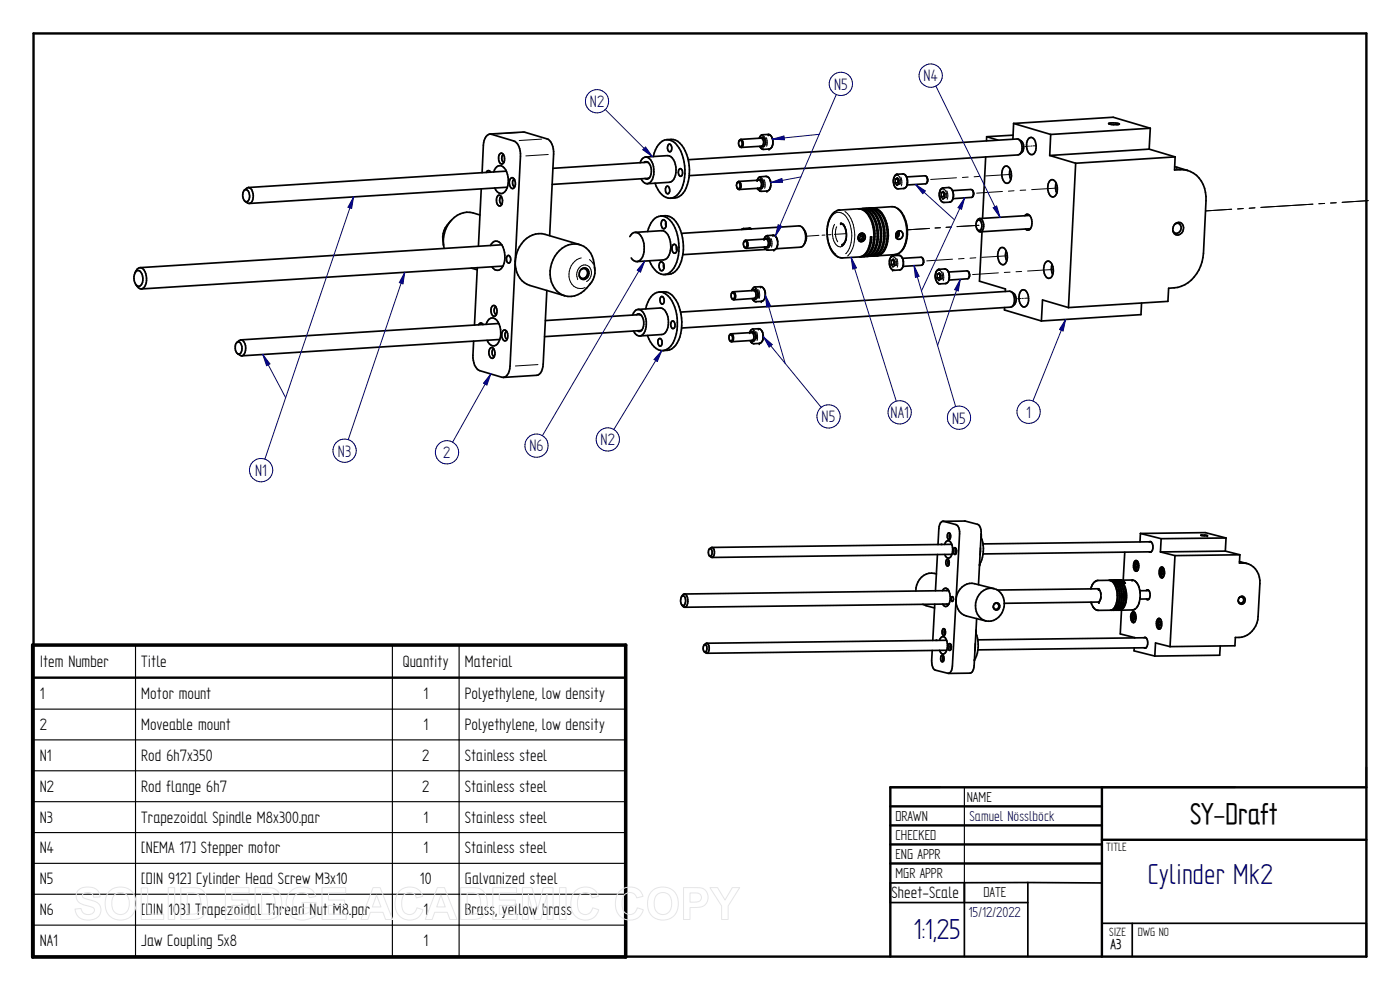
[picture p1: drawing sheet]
<svg xmlns="http://www.w3.org/2000/svg" width="420mm" height="297mm" viewBox="0 0 420 297" stroke-linecap="round" stroke-linejoin="round" font-family="sans-serif">
<path d="M10.1 10h400v277h-400zM330.7 236.2v50.8M410.1 236.2h-142.9v50.8M267.2 241.9h63.5M267.2 247.6h63.5M267.2 253.4h63.5M267.2 259.1h63.5M330.7 252h79.4" fill="none" stroke="#000" stroke-width=".72"/>
<path d="M289.4 236.2v28.6" fill="none" stroke="#000" stroke-width=".34"/>
<g fill="none" stroke="#000" stroke-width=".51">
<path d="M304.2 37l29.9-1.8 11.1 3.3M304.2 37l11.1 3.3M304.2 37l-.2 4.8M332.7 37l1.5-.1 1.7 .3-.3 .2a4.2 4.2 0 0 1-2.9-.4zM345.2 38.5l-29.9 1.8M345.2 38.5l-.3 6.2M73.3 57.1a1.06 1.06 0 0 1 1.2 .1 1.06 1.06 0 0 1 .3 1.1l.1 1a1.1 1.1 0 0 1-1.2 1.2 2.56 2.56 0 0 1-.4-3.4zM74.5 56.3a2.94 2.94 0 0 1 1.1 4.2 .97 .97 0 0 1-1.3 .4l-.7-.4M74.5 56.3l-1.1 .7M144.4 56.6l-.8 17.3M147.1 40.2a3 3 0 0 0-2 3.4l-.4 8.2M147.1 40.2l7.1 2.1a4.5 4.5 0 0 1 2 4.6l-3.1 63-.3 1.5a2.49 2.49 0 0 1-1.7 1.8"/>
<path d="M147.1 40.2l9.9-.6 7.1 2.1a4.5 4.5 0 0 1 2 4.5l-1.1 24.5M147.2 51.6l-.1 .1M147.3 51.7a.69 .69 0 0 0-.7-.5 .69 .69 0 0 0-.7 .6M148.2 51.6a1.88 1.88 0 0 1 2.7-1.6 6 6 0 0 1 .6 7.5 1.8 1.8 0 0 1-1.9 .4 1.8 1.8 0 0 1-1.1-1.5M149.5 58.6a1.6 1.6 0 0 1 1.2 2.5 .75 .75 0 0 1-.7 .7 .75 .75 0 0 1-.8-.6l-.2-1.5zM149.9 46.3l.2-.2a1.12 1.12 0 0 1 1.3 1.4v.5a.9 .9 0 0 1-.8 1.2 .9 .9 0 0 1-.9-1.1l-.1-1zM150.5 59a1.37 1.37 0 0 0 .1 2.3M151.1 46.4a1.4 1.4 0 0 0 .1 2.3M152 51.4l-77.5 4.9M152.3 56.2l-77.5 4.8M153.2 53.6a.6 .6 0 0 1 1 0 2.02 2.02 0 0 1-.3 3 2.09 2.09 0 0 1-.7-3zM154.3 53.8a1.4 1.4 0 0 0 .2 2.2"/>
<path d="M192.1 48.9a1.77 1.77 0 0 1 1.6-1.8 1.77 1.77 0 0 1 1.9 1.5 5.2 5.2 0 0 1-.9 6.4l-.4 .1M192.4 53.6l.3 .5a1.83 1.83 0 0 0 1.6 1M193.7 47.1l6.7-.4a3.8 3.8 0 0 1 2.5 4.3 3.5 3.5 0 0 1-2 3.7l-6.6 .4M194.6 48.8l-28.7 1.7M194.6 48.8a.97 .97 0 0 0-1.3 0M194.6 48.8a3.8 3.8 0 0 1 .1 4.8l-.4 .1-.7-.1M194.9 53.4l-29.2 1.9M196.6 54.9a5.5 5.5 0 0 0 4.6 4.6M200 56l.3-.2a1.39 1.39 0 0 1 .1 2.4 1.38 1.38 0 0 1-.4-2.2zM200.1 41.9a4.3 4.3 0 0 1 3.7 2.6 14 14 0 0 1 .4 12.8 4 4 0 0 1-3 2.2M200.1 41.9a5.6 5.6 0 0 0-4 5.1M200.1 41.9a4.7 4.7 0 0 1 5.5 3.4 13.5 13.5 0 0 1-.6 12.7 4.1 4.1 0 0 1-3.8 1.5"/>
<path d="M200.6 43.3l.3-.1a1.36 1.36 0 0 1 .1 2.4 1.41 1.41 0 0 1-.4-2.3zM203.9 50.7l.3-.1a1.41 1.41 0 0 1 .1 2.3 1.41 1.41 0 0 1-.4-2.2zM206.5 47.9l98.8-6.2a2.78 2.78 0 0 1 1.1 4l-.8 .8-98.8 6.2M221.4 54.7a1.1 1.1 0 0 1 .7 .9 1.1 1.1 0 0 1-.5 1l-.4-.3-.2-.7zM221.7 54.4l6.1-.3a1.42 1.42 0 0 1 .2 2.4l-6.2 .4M221.7 54.4l-.5 .5M221.7 54.4a1.47 1.47 0 0 1 .2 2.5l-.6-.5M221.9 42.2l-.1 .1M221.9 43.8l.1 .1M222 43.9l.5 .3M222 42.1a1.13 1.13 0 0 1 .3 2l-.3-.1M222.3 41.8l-.6 .8v.8l.3 .6"/>
<path d="M222.3 41.8a1.47 1.47 0 0 1 .2 2.4M222.3 41.8l6.1-.4a1.42 1.42 0 0 1 .2 2.5l-6.1 .3M227.7 54.1a.61 .61 0 0 1 1 0l.3 .8a1.44 1.44 0 0 1-.7 1.8l-.5-.2M228 43.9l.5 .6 .6 .3M228.2 53l-.5 .3-.5 .7M228.3 41.5l.5-.3a1.67 1.67 0 0 1 .1 2.9l-.4-.2M229.9 53a2.58 2.58 0 0 1 1.1 3.7l-.6 .6-2.1 .1-.9-.9M229.9 52.9l-1.6 .1M230.5 40.3l-2 .2-.6 .9M230.6 40.3h.1M230.7 40.3a2.63 2.63 0 0 1 .2 4.4h-.1M230.8 44.7l-1.6 .1"/>
<path d="M268.6 54.9l.6 .7 .6-.4M268.7 53.8l.6-.5 .5 .8v1.1M268.7 53.8l-.1 1.1M268.7 53.8l.9-.1-.1 .6M269.5 54.3l.3 .9M269.5 54.8l.3 .4M269.5 54.3v.5M269.5 54.8l-.9 .1M269.7 53.8l-.2 .5M272.1 53.1l.3 1.2-.2 1.2M272.1 53.1l-.9-.9-1.9 .1a2.52 2.52 0 0 0-.7 3.8l1 .5M272.1 53.1l5.5-.4a1.42 1.42 0 0 1 .2 2.5l-5.6 .3"/>
<path d="M272.2 55.5l-.7 1-1.9 .2M278.1 53l.3 .9-.2 .9M282.4 59l.6 .7 .5-.4M282.5 57.8l.6-.4 .5 .8-.1 1.1M282.5 57.8l-.1 1.2M283 56.4a2.58 2.58 0 0 0-.5 4l.6 .3h1.9a2.51 2.51 0 0 0 .8-3.5M283.3 58.4l.2 .9M283.3 58.9l.2 .4M283.3 57.8h-.8M283.3 58.4v.5M283.3 58.9l-.9 .1M283.4 57.8l-.1 .6"/>
<path d="M283.4 57.9l-.1 .5M284.8 56.3l-1.7 .1M284.8 56.3l.6 .3 .4 .6M285.9 57.2l5.5-.3a1.14 1.14 0 0 1 .7 1.6M291.9 57.1l.3 1.3M292.1 58.5l-.3 .6-.2 .1-5.6 .4M292.2 58.4l-.2 .5M295.8 47.1l-.9 18.4M296.1 41v1.2M296.1 41l3.4 1M301.3 50.2a1.15 1.15 0 0 1 1.2-.3 1.15 1.15 0 0 1 .7 1 3.2 3.2 0 0 1-.8 4.1 1.88 1.88 0 0 1-1.7-2v-1.3zM303.2 50.8l-.2 1.2 .3 1.9"/>
<path d="M304 40.6l-7.9 .4M305.8 41.8a2.53 2.53 0 0 1 .3 4.5M308.9 41.4a1.28 1.28 0 0 1 1.9 1.2 2.82 2.82 0 0 1-1.1 3.8 2.81 2.81 0 0 1-1.6-3.6zM315 46.7l7.8 2.3M315 54.3a1.18 1.18 0 0 1 1.3-.3 1.18 1.18 0 0 1 .7 1 3.2 3.2 0 0 1-.8 4.1 1.79 1.79 0 0 1-1.7-2l.1-1.9zM315.3 40.3l-.3 6.4M316.9 54.9l-.1 1.9 .3 1.2M322.8 49l-2.1 43.3M344.9 44.7l7.8 2.4M344.9 44.7l-29.9 2M352.5 50l4 1.2M352.7 47.1l-.2 3.9a7.8 7.8 0 0 1 9.4 8l-.7 17a10.6 10.6 0 0 1-8.8 10.4l-1.7 .1-.2 3.9-29.8 1.9"/>
<path d="M352.7 47.1l-29.9 1.9M135.3 66.3a7 7 0 0 0-2.2 7.3M144 64.5a7.4 7.4 0 0 0-10.6 5.5 8.8 8.8 0 0 0-.1 4.5M147.2 73.7a1.81 1.81 0 0 1 1.6-1.4 1.81 1.81 0 0 1 1.8 1.2 6.5 6.5 0 0 1-.3 7.2 1.74 1.74 0 0 1-2.7-.6M150.6 73.4l-108.6 6.9M150.9 79.8l-108.5 6.9M152.3 76.8l.3-.2a1.39 1.39 0 0 1 .1 2.4 1.38 1.38 0 0 1-.4-2.2zM174 73.4l-10.4-3.1a7.1 7.1 0 0 0-8.2 4.8 8 8 0 0 0 2.7 10.2l11.3 3.4M189.4 77.4a2.11 2.11 0 0 0 1.8 1.1M190.6 69.7a3.9 3.9 0 0 1 2.7 4.2 3.9 3.9 0 0 1-2.1 4.6M190.6 69.7a1.96 1.96 0 0 0-1.6 1.3M190.6 69.7l8-.5a2.88 2.88 0 0 1 2.4 2.6 6.2 6.2 0 0 1-.9 5.8l-1 .4-7.9 .5"/>
<path d="M198.2 78.6a1.37 1.37 0 0 1 1.1 .9 1.37 1.37 0 0 1-.2 1.4l-.5 .3a1.71 1.71 0 0 1-.4-2.6zM198.3 64.8a5.7 5.7 0 0 1 4.7 4.7 13 13 0 0 1-1.4 11.7 3.2 3.2 0 0 1-5.1-.3l-1.6-2.7M198.3 64.8a5.3 5.3 0 0 0-4 4.7M198.3 64.8a4.7 4.7 0 0 1 5.6 3.4 13.4 13.4 0 0 1-.7 12.7 4 4 0 0 1-3.8 1.5M198.8 66l.3-.1a1.64 1.64 0 0 1 .2 2.8 1.73 1.73 0 0 1-.5-2.7zM199.2 79.2l.1 1.3M199.8 66.6l.1 1.3M202.1 73.4l.2-.1a1.61 1.61 0 0 1 .2 2.7 1.68 1.68 0 0 1-.4-2.6zM203 74l.1 1.3M204.5 70l35.3-2.2a3.2 3.2 0 0 1 2 3.8 2.42 2.42 0 0 1-1.6 2.6l-7.3 .4M223.8 72.1l6.1-.4a1.38 1.38 0 0 1 .1 2.4l-6.1 .4M223.8 72.1a1.25 1.25 0 0 0-.1 2.2 1.09 1.09 0 0 0 .5-1.1 1.09 1.09 0 0 0-.7-.9l-.2 .2"/>
<path d="M223.8 72.1a1.47 1.47 0 0 1 .1 2.4l-.6-.4M224.8 68.5l-1.7 .1-.5 .3M224.9 68.5h.1M225 68.5l.5 .2M229.5 74.2l.9 .9 1.8-.1M229.7 71.7a.61 .61 0 0 1 1 .1l.4 .8a1.49 1.49 0 0 1-.7 1.7l-.5-.2M230 74.8l-25.1 1.6M230.3 70.7l-.7 .3-.3 .7M231.9 70.6l-1.5 .1M232 70.6a2.54 2.54 0 0 1 .4 4.3l-.1 .1M241 68.5a3.8 3.8 0 0 1 .3 4.8M249.9 64.1l1.3-.9 .6-.2 5.7-.3a4.3 4.3 0 0 1 3.7 3 10.7 10.7 0 0 1-.6 10.5l-1.4 .8-6.3 .4a4.9 4.9 0 0 1-4.2-4.1 10.3 10.3 0 0 1 1.2-9.2z"/>
<path d="M252.4 67a3.9 3.9 0 0 1 1.5 4.3l-.4 1.5-.7 .6M257.5 71.5l.3 .4h.7M257.7 62.7a4.1 4.1 0 0 1 3.8 2.9 11.4 11.4 0 0 1-.2 10.1l-1.2 1.1-1 .2M257.8 71.7l.7 .2M257.8 71.7h-.2M257.9 62.7a4 4 0 0 1 4.3 2.9 10.8 10.8 0 0 1-.6 10.5l-1.3 .8M257.9 70.4l.7-.1 .3 .8M258 70.3a1.18 1.18 0 0 1 1.7 .6 1.18 1.18 0 0 1-.9 1.5 1.18 1.18 0 0 1-1.3-.7 1.18 1.18 0 0 1 .5-1.4zM258.1 70.4l.2 .5M258.1 77a3.2 3.2 0 0 0 2.9-2.5l.6-2.5v-.9h-.3a6.9 6.9 0 0 1-2.4 5.7l-.6 .2M258.3 70.9l-.5 .8M258.3 70.9l.6 .2"/>
<path d="M258.7 62.6a4 4 0 0 1 3.8 3 10.8 10.8 0 0 1-.6 10.5l-1.1 .7-.7 .1M258.7 69.9a1.38 1.38 0 0 1 .5 1.5 1.38 1.38 0 0 1-1.2 1M258.9 62.6a4.2 4.2 0 0 1 4.3 2.9 10.7 10.7 0 0 1-.7 10.6l-.9 .7-1.3 .1M258.9 71.1l-.4 .8M259.7 62.5a4.1 4.1 0 0 1 3.8 3 11.4 11.4 0 0 1-.2 10.1l-1.2 1-1 .3M259.9 62.5a4 4 0 0 1 4.3 2.9 10.8 10.8 0 0 1-.6 10.6l-1.4 .8M260.3 76.9l-1 .1M260.7 62.5a4 4 0 0 1 3.8 2.9 10.8 10.8 0 0 1-.6 10.6l-1.1 .7-.7 .1M260.8 62.4a4.2 4.2 0 0 1 4.4 3 10.7 10.7 0 0 1-.7 10.5l-.9 .7-1.4 .2M261.7 62.4a4.1 4.1 0 0 1 3.8 3 10.5 10.5 0 0 1-.6 10.5l-.8 .6-1 .3M262.2 76.8l-.9 .1M267.5 79.3l.5 .8 .6-.5"/>
<path d="M267.5 78.2v1.1M267.5 78.2l.6-.4 .5 .7v1.1M267.6 62l-5.7 .4M267.6 62a5.1 5.1 0 0 1 4.3 4.5 9.7 9.7 0 0 1-1.7 9.1l-.8 .6-.9 .2-5.2 .4M268 76.7a2.65 2.65 0 0 0-.3 4.2l.3 .2 1.9-.1M268.1 76.7l1.9-.1 .8 .9M268.3 79.2l.3 .4M268.3 79.2l-.8 .1M268.3 78.7l.3 .9M268.3 78.1v.6M268.3 78.1l-.8 .1M268.3 78.7v.5"/>
<path d="M268.4 78.2l-.1 .5M268.8 70.9l.3 .1M268.8 71h.3M269 70l.6 .1M269.3 69.6a1.18 1.18 0 0 1 1.7 .4 1.18 1.18 0 0 1-.8 1.7 1.1 1.1 0 0 1-1.3-.4 1.1 1.1 0 0 1 .1-1.4zM269.3 69.6l.3 .5M269.6 70.1l-.5 .9M269.7 69.3l.1 .3a1.49 1.49 0 0 1-.8 1.8M270.8 77.5a2.47 2.47 0 0 1-.8 3.5M276.9 77.5l.3 .8M276.9 77.5l.2 .8M276.9 77.5l-.5-.3-5.6 .3"/>
<path d="M277 79.2l-.4 .4-5.6 .3M277.1 78.3l-.1 .9M277.2 78.7l-.2 .5M293.3 66.2l.2-.2a1.41 1.41 0 0 1 1.2 1.9 .99 .99 0 0 1-1.1 1.2l-.7-1.1v-1zM294 65.6l-.5 .2-.4 .7M294 65.6a2.42 2.42 0 0 1 .4 3.9 .94 .94 0 0 1-1.1-.7M294.7 69.6l-.7 14.8 7.7 2.3v.8M300 74.6a1.15 1.15 0 0 1 1.3-.2 1.15 1.15 0 0 1 .7 1 3.3 3.3 0 0 1-.8 4 2.51 2.51 0 0 1-1.7-3.3zM302 75.2l-.3 1.3 .4 1.8M307.5 64.7a1.06 1.06 0 0 1 1.2-.4 1.06 1.06 0 0 1 .7 1l.3 1.8a1.46 1.46 0 0 1-1.6 1.9l-.3-.3M309 64.6l-15 1M309.2 68.6l-15 1"/>
<path d="M313.8 78.7a1.15 1.15 0 0 1 1.3-.2 1.15 1.15 0 0 1 .7 1 3.2 3.2 0 0 1-.8 4 1.8 1.8 0 0 1-1.7-2v-1.3zM315.8 79.3l-.3 1.3 .4 1.8M352.6 67.3a1.26 1.26 0 0 1 1.6 .1 1.26 1.26 0 0 1 .2 1.6 1.24 1.24 0 0 1-1.1 1 1.24 1.24 0 0 1-1.3-.8M352.8 67.1a1.53 1.53 0 0 1 1.9-.1 1.53 1.53 0 0 1 .4 1.9 1.63 1.63 0 0 1-2.1 1.6 1.63 1.63 0 0 1-.9-2.5zM40.8 81.5a1.09 1.09 0 0 1 1.1-.2 1.09 1.09 0 0 1 .7 1 2.69 2.69 0 0 1-.9 3.6 2.83 2.83 0 0 1-1.2-4zM42 80.3a1.95 1.95 0 0 0-1.5 1.5M42 80.3a3.3 3.3 0 0 1 2 3.9l-.1 .7a1.56 1.56 0 0 1-.8 1.4 1.56 1.56 0 0 1-1.6 0l-.7-.9M141.4 80.4l1.8 .5M143.2 80.3l-.8 17.2M144.9 97.3v.1M145 97.4l-.2-.3a.67 .67 0 0 0-.7-.2 .67 .67 0 0 0-.5 .6M145.9 97.3a1.92 1.92 0 0 1 2.7-1.6 5.9 5.9 0 0 1 .2 7.9 1.98 1.98 0 0 1-2.6-1.5"/>
<path d="M147.9 91.7h.3a1.92 1.92 0 0 1 .2 3.2 2.02 2.02 0 0 1-.5-3.2zM148.8 92.1a1.41 1.41 0 0 0 .2 2.3M149.7 97.1l-77.4 4.9M150.9 99.4a.85 .85 0 0 1 1-.3 .85 .85 0 0 1 .4 1l.1 1a.97 .97 0 0 1-1.1 1.1l-.5-.6-.2-.9zM152.1 99.4a1.45 1.45 0 0 0 .1 2.4M164.1 87.2l-1.1 22.1-.2 1.4a2.34 2.34 0 0 1-1.7 1.9l-10 .6M174.4 80.9a1.28 1.28 0 0 1 1.7 .1 1.28 1.28 0 0 1 0 1.7 1.19 1.19 0 0 1-1.1 .9 1.19 1.19 0 0 1-1.1-.9M174.4 80.8a1.42 1.42 0 0 1 1.9-.1 1.42 1.42 0 0 1 .3 1.9 1.47 1.47 0 0 1-1.8 1.2 1.47 1.47 0 0 1-.9-2.1zM177.2 85a7.8 7.8 0 0 1-6.8 3.9l-1-.2M178.4 80.2a5.7 5.7 0 0 1-1.5 5.2M178.5 80.7a7.8 7.8 0 0 0-3.3-6.8 6.5 6.5 0 0 0-8.7 3 8.2 8.2 0 0 0 2.1 11.5l.8 .3M189.8 94.5a1.71 1.71 0 0 1 2.8-1.2 5.7 5.7 0 0 1 .3 7.1l-.9 .4"/>
<path d="M190.1 99.3a2.23 2.23 0 0 0 1.9 1.5M191 94.4a.92 .92 0 0 1 1.3 .1M191.5 92.8l6.7-.4a3.8 3.8 0 0 1 2.4 4.3v.8a2.83 2.83 0 0 1-2 2.9l-6.6 .4M192.3 94.5l-28.6 1.7M192.3 94.5a3.5 3.5 0 0 1-.2 4.9l-.8-.2M192.6 99.1l-29.2 1.9M197.8 87.6a4.3 4.3 0 0 1 5.1 2.5 13.6 13.6 0 0 1-.2 13.6 4 4 0 0 1-3.7 1.5M197.8 87.6a5.5 5.5 0 0 1 4.7 4.5 13.5 13.5 0 0 1-1.1 11.6 3.6 3.6 0 0 1-2.4 1.5M197.8 87.6a4.7 4.7 0 0 0-3.8 4l-.2 1.1M198.4 89l.2-.1a1.39 1.39 0 0 1 .2 2.4 1.44 1.44 0 0 1-.4-2.3zM201.6 96.4l.3-.1a1.33 1.33 0 0 1 .1 2.3 1.41 1.41 0 0 1-.4-2.2zM204.2 93.6l98.8-6.2a2.87 2.87 0 0 1 1.2 4l-.3 .4-.6 .4-98.8 6.2"/>
<path d="M219.6 88l.2-.2a1.07 1.07 0 0 1 .7 .9 1.07 1.07 0 0 1-.5 1 1.24 1.24 0 0 1-.4-1.7zM220 87.5l6.2-.3a1.4 1.4 0 0 1 .1 2.3l-6.1 .5M220 87.5l-.5 .6M220 87.5a1.43 1.43 0 0 1 .2 2.4l-.6-.4M225.4 99.8l.5-.3a1.69 1.69 0 0 1 .1 2.9l-.5-.2M226 87.2a.61 .61 0 0 1 1 0l.4 .9a1.49 1.49 0 0 1-.8 1.7l-.4-.2M226 98.7l1.7-.1a2.64 2.64 0 0 1 1.1 3.8l-.9 .6M226 98.7l-.7 .4-.3 .6M228.3 86l-2 .2-.7 1M228.3 86a2.66 2.66 0 0 1 .7 4.3l-2.3 .2-.5-.2-.4-.7M281.3 82.3h.8v.5M281.3 82.3l.6-.4 .5 .7v1.1l-.6 .5-.6-.8"/>
<path d="M281.3 82.3l-.1 1.1M281.4 81l2.1-.3a2.5 2.5 0 0 1 1.2 3.5l-.7 .8-1.9 .2a2.55 2.55 0 0 1-1.1-3.8zM282.1 82.8v.6M282.1 83.4h-.9M282.1 82.8l.3 .9-.3-.3M282.2 82.3l-.1 .5M290.6 81.5l.4 .9M290.7 81.6l.2 .8M290.7 81.6l-.5-.3-5.6 .3M290.8 83.3l-.4 .4-5.6 .3M290.9 82.4l-.1 .9M291 82.4l-.2 .9"/>
<path d="M301.5 92.3l-.1 .7 11.1 3.3M303.5 87.5a2.51 2.51 0 0 1 .3 4.4M306.6 87.1a1.33 1.33 0 0 1 1.9 1.2 2.82 2.82 0 0 1-1.1 3.8 2.84 2.84 0 0 1-1.5-3.6zM320.7 92.3l-7.8-2.3-.4 6.3M342.6 90.9l-.2 3.5-29.9 1.9M71.1 102.8a.69 .69 0 0 1 1.1 .2 2.27 2.27 0 0 1-.5 3.3 2.24 2.24 0 0 1-.6-3.5zM72.3 102l-1.2 .7M72.3 102a2.79 2.79 0 0 1 1.1 4.1 .85 .85 0 0 1-1.4 .5l-.7-.5M142.1 102.4l-.2 4.2a4.5 4.5 0 0 0 2.1 4.6l7.1 2M147 104.6a.62 .62 0 0 1 1.1-.1 2.02 2.02 0 0 1-.4 3 2.03 2.03 0 0 1-.7-2.9zM148.2 104.7a1.47 1.47 0 0 0 .1 2.3M150 101.9l-77.5 4.9"/>
<path d="M194.3 100.7a5.6 5.6 0 0 0 4.7 4.5M197.8 101.6h.2a1.35 1.35 0 0 1 .2 2.2 1.41 1.41 0 0 1-.4-2.2zM219 102.1l.1 .2M219.1 102.3l.3 .1a1.11 1.11 0 0 0 .5-1.1 1.11 1.11 0 0 0-.8-.9l-.3 .5a1.36 1.36 0 0 0 .8 1.6M219.4 100.2l-.5 .4M219.4 100.2a1.42 1.42 0 0 1 .2 2.3M219.4 100.2l6.1-.4a1.4 1.4 0 0 1 .2 2.4l-6.1 .3M225.1 102.2l.5 .7 .6 .2 1.7-.1M267.2 236.2h15M330.7 236.2h40M410.1 230.2v6M330.7 259.1v5.8l-22.2-.1"/>
<path d="M289.4 264.8v22.2M308.5 264.8v22.2M308.5 264.8l-41.3 .1v5.9h41.3M339.8 277v10M330.7 287v-10h79.4v10"/>
</g>
<g fill="none" stroke="#000" stroke-width=".3">
<path d="M155.8 39.8l-6.7 .4M162.5 41.7l-6.7 .5M164.5 46.4l-6.7 .4M227.6 56.8l.4 .3M228 57.1h.1M228.3 44.2l.3 .3M228.4 53.3h.1M228.4 53.3a2.56 2.56 0 0 1 .9 2.7M228.6 44.5h.1M229 40.7h.1M229 40.7l.8 1 .1 1.7M229.3 53.9l.3 1.6-.1 1"/>
<path d="M229.9 41.3l.4 1.6-.2 1M230.9 53.8l.4 1.6-.2 .9M231.6 41.1l.3 1.7-.2 .9M270.2 55.2l.1-1.2a1.14 1.14 0 0 0-.5-1.2 1.14 1.14 0 0 0-1.2-.1l-.4 1.4 .1 1.2M270.3 53.1l.4 1.6-.2 1.1M271.9 53l.3 1.1-.1 1.5M284 59.4a1.99 1.99 0 0 0-1.3-2.8 2.33 2.33 0 0 0-.6 2.8M284.1 57.2l.4 1.6-.2 1M285.7 57.2l.3 1-.1 1.5M287.1 53.3l-7.8 .5M290.6 53.1l-1.8 .2M294 52.9l-1.7 .1"/>
<path d="M300.9 57.4l-7.8 .6M303.5 52.3l-7.7 .5M304.3 57.2l-1.7 .2M307.8 57l-1.7 .1M308.7 43.9h-1M309 43.9h.2M309.5 43.8h.2M311 43.7l-1 .1M317.3 56.4l-7.7 .5M352.9 50.5l.8 .3M174.4 77.4a5 5 0 0 0-3.5 3.9 5 5 0 0 0 1.9 4.9 3.2 3.2 0 0 0 2.8 .1M176.9 77.9l1.2 1.4"/>
<path d="M223.1 68.8l-.1 .1M223.5 68.6l.2 .1M225 68.5l.3 .1M229.7 74.4l.4 .4M230.1 74.8h.1M230.5 71h.1M230.5 71l.7 1 .1 1.7M231.4 71.5l.3 1.7-.1 1M233 71.4l.3 1.6-.1 1M245.8 70.6l-3.7 .3M247.6 70.5l-.9 .1M249.4 70.4h-.9"/>
<path d="M251.1 68a5.1 5.1 0 0 0 .3 4.6M253.1 67.1a5.6 5.6 0 0 1 0 6.6 1.55 1.55 0 0 1-2.5-.8 5.8 5.8 0 0 1-.1-5.6M253.6 63.5a10.1 10.1 0 0 1 2.3 11l-.8 1.5-.7 .8M253.8 76.1a9.2 9.2 0 0 0-.8-12 2.44 2.44 0 0 0-3.8 1.4 9.9 9.9 0 0 0 1.4 10.7l.3 .1M254 70.1l-3.6 .2M269.1 79.7v-1.3a1.38 1.38 0 0 0-1.4-1.4 2.31 2.31 0 0 0-.6 2.8M269.1 62.5a9.7 9.7 0 0 1 2.7 9.7 6.4 6.4 0 0 1-1.8 3.5M269.1 77.6l.3 1.5-.1 1.1M270.8 77.5l.2 1.6-.1 1M278.9 68.5l-6.6 .5M282.2 68.3l-1.6 .1M285.5 68.1l-1.6 .1"/>
<path d="M285.9 77.8l-7.8 .5M289.3 77.6l-1.7 .1M292.9 77.3l-1.8 .2M293.8 67.6l-6.6 .4M302.3 76.8l-7.7 .4M369.6 62.8l-7.8 .5M373.1 62.6l-1.7 .1M376.6 62.4l-1.7 .1M394 61.3l-15.6 .9M397.5 61l-1.7 .1M401 60.8l-1.7 .1M410.6 60.2l-7.8 .5"/>
<path d="M173.3 83.6a2.89 2.89 0 0 1 2.5-4.1 2.71 2.71 0 0 1 1.7 2.4 2.71 2.71 0 0 1-1.4 2.6M173.3 83.6h.1M226 89.9l.4 .3M226.1 99h.1M226.1 99l.6 .6 .3 .9v1.2M226.4 90.2h.1M226.7 86.4h.1M226.7 86.4l.8 1 .1 1.7M227.1 99.6l.3 1.6-.2 1M227.6 89.1h.1M227.7 87l.3 1.5-.2 1.1M228.6 99.4l.4 1.6-.2 1"/>
<path d="M229.3 86.8l.3 1.6-.2 1.1M282.8 83.8l.1-1.3a1.45 1.45 0 0 0-1.4-1.4 2.41 2.41 0 0 0-.6 2.8M282.9 81.6l.3 1.6-.1 1M284.5 81.6l.3 1-.2 1.6M299.6 81.9l-7.7 .5M303.1 81.7h-1.7M306.4 89.6h-1M306.6 81.4l-1.7 .1M306.7 89.5h.2M307.4 89.5h-.2M308.7 89.4l-1 .1M316.1 80.9l-7.7 .4"/>
<path d="M161.4 109.4l-6.7 .4M225.4 102.5l.4 .3M225.8 102.8h.1"/>
</g>
<g fill="#000">
<circle cx="227.2" cy="54.1" r=".25"/>
<circle cx="227.2" cy="54" r=".25"/>
<circle cx="227.4" cy="56.5" r=".25"/>
<circle cx="227.9" cy="41.4" r=".25"/>
<circle cx="228" cy="43.9" r=".25"/>
<circle cx="228.3" cy="53" r=".25"/>
<circle cx="230.2" cy="57.3" r=".25"/>
<circle cx="230.5" cy="40.3" r=".25"/>
<circle cx="230.7" cy="40.3" r=".25"/>
<circle cx="230.8" cy="44.7" r=".25"/>
<circle cx="283" cy="56.4" r=".25"/>
<circle cx="224.9" cy="68.5" r=".25"/>
<circle cx="229.3" cy="71.7" r=".25"/>
<circle cx="229.4" cy="74.1" r=".25"/>
<circle cx="229.5" cy="74.2" r=".25"/>
<circle cx="230.3" cy="70.7" r=".25"/>
<circle cx="232" cy="70.6" r=".25"/>
<circle cx="232.2" cy="75" r=".25"/>
<circle cx="252.3" cy="67" r=".25"/>
<circle cx="252.7" cy="73.4" r=".25"/>
<circle cx="252.8" cy="73.4" r=".25"/>
<circle cx="268" cy="76.7" r=".25"/>
<circle cx="225" cy="99.7" r=".25"/>
<circle cx="226.7" cy="86.1" r=".25"/>
<circle cx="227.6" cy="98.6" r=".25"/>
<circle cx="228.2" cy="86" r=".25"/>
<circle cx="228.5" cy="90.4" r=".25"/>
<circle cx="267.9" cy="81" r=".25"/>
<circle cx="227.9" cy="103" r=".25"/>
</g>
<path d="M274.3 79.7l12.5 42.3" fill="none" stroke="#000080" stroke-width=".3"/>
<path d="M274.3 79.7l1.5 3.2-1.1 .3z" fill="#000080"/>
<g fill="none" stroke="#000080" stroke-width=".3">
<path d="M274.3 79.7l1.5 3.2-1.1 .3zM288.2 83.8l-6.8 19.9"/>
<circle cx="287.8" cy="125.3" r="3.5"/>
</g>
<path d="M288.2 83.8l-.6 3.5-1.1-.4z" fill="#000080"/>
<path d="M289.5 59.4l-12.9 27.9M288.2 83.8l-.6 3.5-1.1-.4z" fill="none" stroke="#000080" stroke-width=".3"/>
<path d="M289.5 59.4l-.9 3.4-1.1-.5z" fill="#000080"/>
<path d="M274.7 55.3l11.8 10.7M289.5 59.4l-.9 3.4-1.1-.5z" fill="none" stroke="#000080" stroke-width=".3"/>
<path d="M274.7 55.3l3 2-.8 .8z" fill="#000080"/>
<path d="M251 28.4l-18.3 42.5M274.7 55.3l3 2-.8 .8z" fill="none" stroke="#000080" stroke-width=".3"/>
<path d="M233.5 67.4l1.1 .5-1.9 3z" fill="#000080"/>
<g fill="none" stroke="#000080" stroke-width=".3">
<path d="M240.4 53.1l-9.1 1.7M233.5 67.4l1.1 .5-1.9 3z"/>
<circle cx="252.4" cy="25.2" r="3.5"/>
</g>
<path d="M231.3 54.8l3.3-1.2 .3 1.1z" fill="#000080"/>
<path d="M231.3 54.8l3.3-1.2 .3 1.1zM245.9 40.3l-14.1 1.4" fill="none" stroke="#000080" stroke-width=".3"/>
<path d="M231.8 41.7l3.5-.9 .1 1.2z" fill="#000080"/>
<path d="M231.8 41.7l3.5-.9 .1 1.2zM229.1 101l17.4 21.2" fill="none" stroke="#000080" stroke-width=".3"/>
<path d="M229.1 101l2.7 2.4-1 .7z" fill="#000080"/>
<g fill="none" stroke="#000080" stroke-width=".3">
<path d="M229.7 88.6l6 20.5M229.1 101l2.7 2.4-1 .7z"/>
<circle cx="248.7" cy="124.9" r="3.5"/>
</g>
<path d="M229.7 88.6l1.6 3.1-1.2 .4z" fill="#000080"/>
<path d="M181.6 32.9l14.2 14.1M229.7 88.6l1.6 3.1-1.2 .4z" fill="none" stroke="#000080" stroke-width=".3"/>
<path d="M192.9 44.9l.8-.8 2.1 2.9z" fill="#000080"/>
<g fill="none" stroke="#000080" stroke-width=".3">
<path d="M192.9 44.9l.8-.8 2.1 2.9zM198.6 105.2l-14.4 23.7"/>
<circle cx="179.2" cy="30.4" r="3.5"/>
</g>
<path d="M198.6 105.2l-1.3 3.3-1-.6z" fill="#000080"/>
<g fill="none" stroke="#000080" stroke-width=".3">
<path d="M193.5 78.3l-30.7 52.4M198.6 105.2l-1.3 3.3-1-.6z"/>
<circle cx="182.4" cy="131.9" r="3.5"/>
</g>
<path d="M193.5 78.3l-1.3 3.4-.9-.6z" fill="#000080"/>
<g fill="none" stroke="#000080" stroke-width=".3">
<path d="M193.5 78.3l-1.3 3.4-.9-.6zM147.3 112.2l-11.5 20.5"/>
<circle cx="161" cy="133.7" r="3.5"/>
</g>
<path d="M147.3 112.2l-1.2 3.3-1-.5z" fill="#000080"/>
<g fill="none" stroke="#000080" stroke-width=".3">
<path d="M319.8 95.8l-9.8 24.5M147.3 112.2l-1.2 3.3-1-.5z"/>
<circle cx="134.1" cy="135.7" r="3.5"/>
</g>
<path d="M319.8 95.8l-.7 3.5-1.1-.5z" fill="#000080"/>
<g fill="none" stroke="#000080" stroke-width=".3">
<path d="M106.1 59.1l-26.6 78.7M319.8 95.8l-.7 3.5-1.1-.5z"/>
<circle cx="308.7" cy="123.5" r="3.5"/>
</g>
<path d="M106.1 59.1l-.6 3.5-1.1-.4z" fill="#000080"/>
<g fill="none" stroke="#000080" stroke-width=".3">
<path d="M106.1 59.1l-.6 3.5-1.1-.4zM78.9 106.3l6.8 13"/>
<circle cx="78.4" cy="141.1" r="3.5"/>
</g>
<path d="M78.9 106.3l2.1 2.9-1 .5z" fill="#000080"/>
<path d="M255.4 77.2l13.6 43.2M78.9 106.3l2.1 2.9-1 .5z" fill="none" stroke="#000080" stroke-width=".3"/>
<path d="M255.4 77.2l1.6 3.2-1.1 .3z" fill="#000080"/>
<g fill="none" stroke="#000080" stroke-width=".3">
<path d="M255.4 77.2l1.6 3.2-1.1 .3zM121.5 81.7l-17 50.2"/>
<circle cx="270" cy="123.7" r="3.5"/>
</g>
<path d="M121.5 81.7l-.6 3.5-1.1-.4z" fill="#000080"/>
<g fill="none" stroke="#000080" stroke-width=".3">
<path d="M280.9 25.8l19.2 39.4M121.5 81.7l-.6 3.5-1.1-.4z"/>
<circle cx="103.4" cy="135.2" r="3.5"/>
</g>
<g fill="#000">
<circle cx="294" cy="169.4" r=".25"/>
<circle cx="294" cy="169.5" r=".25"/>
<circle cx="294.5" cy="161.3" r=".25"/>
<circle cx="294.5" cy="160.3" r=".25"/>
<circle cx="329.6" cy="176.7" r=".25"/>
<circle cx="329.7" cy="176.7" r=".25"/>
<circle cx="329.8" cy="176.7" r=".25"/>
<circle cx="329.8" cy="176.8" r=".25"/>
<circle cx="339.8" cy="174" r=".25"/>
<circle cx="340.9" cy="170.9" r=".25"/>
<circle cx="341" cy="168.5" r=".25"/>
<circle cx="341" cy="171.1" r=".25"/>
<circle cx="341.1" cy="171.1" r=".25"/>
<circle cx="341.2" cy="168.4" r=".25"/>
<circle cx="341.3" cy="168.4" r=".25"/>
<circle cx="348.6" cy="172.9" r=".25"/>
<circle cx="348.7" cy="170.5" r=".25"/>
<circle cx="348.7" cy="173" r=".25"/>
<circle cx="348.8" cy="170.4" r=".25"/>
<circle cx="348.9" cy="173.1" r=".25"/>
<circle cx="348.9" cy="170.4" r=".25"/>
<circle cx="349" cy="170.4" r=".25"/>
<circle cx="362.4" cy="160.7" r=".25"/>
<circle cx="292.9" cy="189.1" r=".25"/>
<circle cx="292.9" cy="190" r=".25"/>
<circle cx="329.6" cy="180.6" r=".25"/>
<circle cx="329.7" cy="180.6" r=".25"/>
<circle cx="329.8" cy="180.6" r=".25"/>
<circle cx="329.9" cy="180.5" r=".25"/>
<circle cx="340" cy="184.1" r=".25"/>
<circle cx="340.1" cy="186.3" r=".25"/>
<circle cx="340.2" cy="186.4" r=".25"/>
<circle cx="340.3" cy="186.5" r=".25"/>
<circle cx="340.3" cy="183.8" r=".25"/>
<circle cx="347.8" cy="185.9" r=".25"/>
<circle cx="347.8" cy="188.3" r=".25"/>
<circle cx="347.9" cy="188.4" r=".25"/>
<circle cx="348" cy="188.5" r=".25"/>
</g>
<g fill="none" stroke="#000" stroke-width=".51">
<path d="M283 156.4l6.6-.1 3.8 1a2.65 2.65 0 0 1 1.1 2.8l-.8 15.3M204.8 178.8l.2-.1a1.91 1.91 0 0 1 .1 3 1.77 1.77 0 0 1-.3-2.9zM205.4 178.2l-.9 .8M205.4 178.2a2.11 2.11 0 0 1 1 2.8 1.13 1.13 0 0 1-.9 1.2M212.9 164.7l.2-.1a1.47 1.47 0 0 1 .1 2.3l-.3-.1M212.9 164.7l-.3 1 .3 1.1M213 166.8l.7 .5M213.6 164.3a1.86 1.86 0 0 1 .1 3M213.6 164.3l-.7 .4M281 172.2a4.8 4.8 0 0 0-6.1 5.1M281.3 166.4l-.6 10.8M281.5 163.4l.3-5.4a1.54 1.54 0 0 1 1.4-1.6l3.7 1a2.65 2.65 0 0 1 1.1 2.8l-1.1 19.8"/>
<path d="M282.4 163.4h.3M282.8 177.2a1.06 1.06 0 0 1 1.2-.7 1.06 1.06 0 0 1 .9 1.1l.3 1.9-.2 1.3-.5 .9M283.5 163.4a1.03 1.03 0 0 1 .9-1.1 1.03 1.03 0 0 1 1.1 .8 3.8 3.8 0 0 1-.6 4.3 1.08 1.08 0 0 1-1.4-1M284 168l.3-.2a1.18 1.18 0 0 1 .1 2l-.5-.7zM284.4 176.8l-.3 .4M284.5 160.1l.2-.2a1.18 1.18 0 0 1 .1 2l-.5-.7zM284.7 168.1l-.2 .7 .3 .7M284.7 177.2l-79.3 1M285.1 160.1l-.2 .8 .3 .7M285.7 163.3l-72.1 1M285.7 166.3l-72 1M285.7 179a.7 .7 0 0 1 .5 .7 .7 .7 0 0 1-.6 .7l-.2-.9z"/>
<path d="M286.2 164.5l.3-.2a1.18 1.18 0 0 1 .1 2.1l-.5-.7zM286.9 164.6l-.2 .8 .3 .7M294 169.2v.2M294.2 164.4l-.1 2.1M294.4 161.2a9.6 9.6 0 0 1-.4 8.1M294.5 160.3v.9M298.3 176.6l-5.8-1.5a4.8 4.8 0 0 0-5.6 4.9M298.3 176.6a4.9 4.9 0 0 0-5.5 6.1 4.5 4.5 0 0 0 3.1 3.6M298.3 176.6a4.9 4.9 0 0 1 2 7.9 4.2 4.2 0 0 1-4.4 1.8M329.6 176.7l-30.3 .3M329.9 176.8l.5 1.6-.1 1.3-.4 .8M332.8 174.1l-3.2 .1a2.8 2.8 0 0 0-2.2 2.5"/>
<path d="M332.8 174.1h1.5a4.4 4.4 0 0 1 2.3 4.5 5 5 0 0 1-1.6 4.4l-5.4 .1M332.9 174.1a2.42 2.42 0 0 1 2.2 2.2 6.5 6.5 0 0 1-1 6.6l-.4 .2M333 174.1a4.3 4.3 0 0 1 2.3 4.5 4.3 4.3 0 0 1-1.9 4.5M333.5 174.1a2.67 2.67 0 0 1 2.4 2.8 6.3 6.3 0 0 1-1.2 6l-.4 .2M333.7 174.1a3.5 3.5 0 0 1 2.1 3.3 5.6 5.6 0 0 1-1.5 5.6l-.2 .1M334.3 174.1a2.4 2.4 0 0 1 2.5 2.2 6.5 6.5 0 0 1-1 6.6l-1 .2a2.73 2.73 0 0 0 1.9-2.8 6 6 0 0 0-1.9-6.1M334.3 174.1l.5 .1M334.3 174.1h-.2M335 174.1a3.4 3.4 0 0 1 2.3 3.3 5.7 5.7 0 0 1-1.5 5.6l-.4 .1a2.3 2.3 0 0 0 2.5-2.3 6.8 6.8 0 0 0-1.6-6.6l-.7-.1M335 174.1h-.2M336.2 174.1l1.5 .9a1.69 1.69 0 0 0-1.6-.9M336.2 174.1h-1.2"/>
<path d="M337.6 165.7l-.5 8.4M339.7 174l-3.4 .1M339.8 174l.4 .1a5.1 5.1 0 0 1 1.9 5.3v.2a3.3 3.3 0 0 1-2.3 3.4h-3.7a4.3 4.3 0 0 0 1.8-4.4 4.5 4.5 0 0 0-2.3-4.5M340.6 168.4l.2-.2a1.92 1.92 0 0 1 .4 3.1l-.2 .1a2.15 2.15 0 0 1-.4-3zM340.9 169.4v.7M340.9 169.4l.3-.3 .3 .4M340.9 169.4h.5M340.9 168.6l-.3 .6a1.86 1.86 0 0 0 .4 1.9M341.1 168.5h-.1M341.1 168.4h.1M341.1 171.1l.3 .1M341.3 168.4h.1"/>
<path d="M341.4 170.1l.1 .1M341.4 170.1h-.5M341.4 169.7l.1 .4M341.4 169.4v.3M341.4 169.7v.4M341.5 169.5l-.1 .2M341.5 169.5v.7l-.3 .3-.3-.4M342.3 160.1l19.4-.3 6.2 1.6M342.3 160.1l6.2 1.5M342.3 160.1l-.2 2.5M344 177.2l.4-.2a1.95 1.95 0 0 1 .1 3l-.5-.3M344.8 177.2h-2.7"/>
<path d="M344.8 179.7h-2.7M344.9 162.6l.3-.1a1.92 1.92 0 0 1-.1 3.2l-.2-.1M345.5 162.6l-50.5 .6M345.5 165.6l-50.4 .6M348.3 170.3l.2-.2a1.49 1.49 0 0 1 1 2 1.03 1.03 0 0 1-1.1 1.2l-.5-1.1v-1.1zM348.3 165.6l4.3 1.1M348.5 161.6l-.2 4M348.6 172h.5M348.6 171.3v.7M348.6 171.3h.5M348.6 171.3l.3-.3 .3 .5v.7l-.3 .3-.3-.5M348.6 170.5l-.3 .7a2.09 2.09 0 0 0 .4 1.8"/>
<path d="M348.8 173.1h.2M348.9 170.4l-.2 .1M349 170.4h.1M349 173.1h.1M349.2 171.7l-.1 .3M349.2 171.4v.3M352.6 166.7l-1.5 27.3M360.4 160.6l2 .1zM367.7 165.4l-19.4 .2M367.7 165.4l4.4 1.1M367.9 161.4l-.2 4M368 161.4l-19.5 .2"/>
<path d="M371.8 179.6a.89 .89 0 0 1 1.5 .1 .89 .89 0 0 1-.8 1.3 .8 .8 0 0 1-.9-.9M371.9 179.3a1.13 1.13 0 0 1 1.8 .3 1.13 1.13 0 0 1-.8 1.6 1.12 1.12 0 0 1-1.2-.5 1.12 1.12 0 0 1 .2-1.4zM372 168.5l2.3 .6M372.1 166.5l-.1 2.5a5.4 5.4 0 0 1 6.1 6.1l-.5 9.9a6.3 6.3 0 0 1-6.9 6.3l-.1 2.5-19.5 .2M372.1 166.5l-19.5 .2M204.6 181.4l.9 .8M211.4 193.5l.2-.1a1.43 1.43 0 0 1 0 2.3 1.47 1.47 0 0 1-.2-2.2zM211.4 195.6l.7 .4M212.1 193a1.86 1.86 0 0 1 0 3M212.1 193l-.7 .4M276.9 181.3l3.6 1.1M280.5 181.3l-.6 10.9"/>
<path d="M280.9 192.2h.3M281.9 192.1a1.03 1.03 0 0 1 .9-1.1 1.03 1.03 0 0 1 1.2 .9 3.7 3.7 0 0 1-.6 4.2 1.02 1.02 0 0 1-1.4-1M282.5 196.8l.2-.2a1.15 1.15 0 0 1 .1 2 1.3 1.3 0 0 1-.3-1.8zM282.9 181.2a.91 .91 0 0 0 .7 .7 .91 .91 0 0 0 .9-.2M283.1 188.6a1.18 1.18 0 0 1 .1 2.1l-.5-.8 .1-.8zM283.2 196.8l-.3 .8 .3 .7M283.6 188.9l-.3 .8 .3 .6M284.1 192.1l-72 .9M284.1 195.1l-72 .9M284.2 181.2l.3 .5M284.7 193.3l.2-.2a1.18 1.18 0 0 1 .1 2.1l-.5-.8zM284.8 181.2l-79.3 1"/>
<path d="M285.4 193.4l-.3 .7 .3 .7M286.9 180a4.6 4.6 0 0 0 3.1 4.8l5.9 1.5M286.9 180l-1.2 20.5a1.55 1.55 0 0 1-1.2 1.5l-3.8-.9a2.87 2.87 0 0 1-1.1-2.8l.2-3.1M292.5 198l-.1 .2M292.5 197.9v.1M292.7 193.1l-.1 2.2M292.9 189.9a9.2 9.2 0 0 1-.5 8.1M292.9 189.1v1M293.1 185.6l-1 15.3a1.28 1.28 0 0 1-1 1.1l-6.5 .1M298.2 181.5a.89 .89 0 0 1 1.6 0 .89 .89 0 0 1-.8 1.3 .81 .81 0 0 1-.9-.9M327.4 180.7a2.87 2.87 0 0 0 2.2 2.4M329.6 180.6l-28.2 .4"/>
<path d="M336.6 183l-.4 7.2 4.4 1.2M339.8 183.8l.2-.2a1.49 1.49 0 0 1 .9 1.9l-.3 .9-.4 .4a2.17 2.17 0 0 1-.4-3zM340 184.1l-.3 1.2 .4 1M340 185.5h.6M340.1 184.7l-.1 .8M340.1 184.7h.5M340.1 184.7l.3-.3 .3 .5-.1 .7-.3 .3-.3-.4M340.1 186.4h.1M340.2 183.9l-.2 .2M340.2 183.9h.1M340.2 186.5l.4 .1M340.4 194.4l-.1 .9 6.3 1.5"/>
<path d="M340.4 183.8h.2M340.6 185.5h.1M340.6 184.8v.7M343.3 191.3l.3-.1a1.99 1.99 0 0 1 0 3.3l-.2-.1M343.9 191.3l-50.5 .7M343.9 194.4l-50.4 .6M347.5 185.7l.2-.2a1.92 1.92 0 0 1 .4 3.2l-.2 .1a2.17 2.17 0 0 1-.4-3.1zM347.7 187.4h.6M347.8 186.7l-.1 .7M347.8 186.7l.3-.3 .3 .5-.1 .7-.3 .2-.3-.4M347.8 186l-.4 1.2 .4 1.1M347.8 186.7h.5"/>
<path d="M347.9 185.8l-.1 .1M347.9 185.8h.1M347.9 188.4l.1 .1M348.1 185.8h.1M348.1 188.5h.2M348.2 185.8h.1M348.3 187v.5M348.3 187v.4M348.3 187.4v.1M348.3 186.8v.2M351.1 194l-4.3-1.1-.2 4M366.2 193.8l-.2 2.8-19.4 .3"/>
<circle cx="299" cy="181.9" r="1.04"/>
</g>
<path d="M40.7 193.5v93.6M117.8 193.5v93.6M137.8 193.5v93.6M9.8 212.8h178M9.8 222h178M9.8 231.3h178M9.8 240.5h178M9.8 249.8h178M9.8 259h178M9.8 268.3h178M9.8 277.6h178" fill="none" stroke="#000" stroke-width=".34"/>
<path d="M9.8 203.3h178" fill="none" stroke="#000" stroke-width=".72"/>
<path d="M9.8 193.5h178v93.6h-178z" fill="none" stroke="#000" stroke-width="1.1"/>
<path d="M298.1 62.3l1-.5 1 3.4z" fill="#000080"/>
<g fill="none" stroke="#000080" stroke-width=".3">
<path d="M298.1 62.3l1-.5 1 3.4z"/>
<circle cx="279.3" cy="22.7" r="3.5"/>
</g>
<g fill="none" stroke="#e6e6e6" stroke-width=".3">
<path d="M23.5 267.1a4.5 4.5 0 0 1 6.2 .6l.3 1.4-1.9 .1a1.83 1.83 0 0 0-1.5-1.4 1.83 1.83 0 0 0-1.9 .9v.2a3.3 3.3 0 0 0 2.6 1.2 2.99 2.99 0 0 1 3 3.1 2.99 2.99 0 0 1-3.4 2.8 3.6 3.6 0 0 1-4.4-3.2l1.8-.2a2.1 2.1 0 0 0 1.8 1.8 2.1 2.1 0 0 0 2.3-1.3 1.39 1.39 0 0 0-1.5-1.1 5.4 5.4 0 0 1-3.8-1.9 2.66 2.66 0 0 1 .4-3zM32.9 267.4a4.8 4.8 0 0 1 5.8-.6 4.8 4.8 0 0 1 2 5.5 4.7 4.7 0 0 1-5.7 3.6 4.7 4.7 0 0 1-3.4-5.8l.4-1.4zM34.3 268.6a2.67 2.67 0 0 1 3.2-.5 2.67 2.67 0 0 1 1.3 3 2.7 2.7 0 0 1-2.6 3.3 2.7 2.7 0 0 1-2.6-3.3l.2-1.7zM42.4 266.4h1.9v7.9h4.8v1.6h-6.7zM50.5 266.3h1.9v9.6h-1.9zM54.3 266.3h3.5a4 4 0 0 1 4.4 4.4 4.2 4.2 0 0 1-4.3 5.2h-3.6zM56.2 267.9a4.5 4.5 0 0 1 3.3 .5 4.9 4.9 0 0 1-.2 5.5l-1 .3-2.1 .1zM67.6 266.3h7.1v1.6h-5.1v2.1h4.8v1.7h-4.8v2.6h5.3v1.6h-7.3zM76.6 266.3h3.5a4 4 0 0 1 4.5 4.4 4.2 4.2 0 0 1-4.4 5.2h-3.6zM78.5 267.9a4.5 4.5 0 0 1 3.3 .5 4.9 4.9 0 0 1-.2 5.5l-1 .3-2.1 .1zM87.1 267.6a5.1 5.1 0 0 1 7.1 0l.6 1.4-1.9 .3a2.65 2.65 0 0 0-3.3-1.4 2.65 2.65 0 0 0-1.7 3.1 2.97 2.97 0 0 0 1.5 3.1 2.97 2.97 0 0 0 3.5-.5v-1.2h-2.2v-1.6h4.2v3.8a5.7 5.7 0 0 1-8.2-.5 5.8 5.8 0 0 1 .4-6.5zM96.6 266.3h7.1v1.6h-5.1v2.1h4.8v1.7h-4.8v2.6h5.3v1.6h-7.3z"/>
<path d="M112 266.3h2.1l3.7 9.6h-2.1l-.8-2.2h-3.7l-.8 2.2h-2.1zM113 268.6l1.3 3.5h-2.6zM119.8 267.5a4.2 4.2 0 0 1 7.1 1.4l-1.9 .5a2.25 2.25 0 0 0-2.7-1.6 2.25 2.25 0 0 0-1.7 2.6 3.4 3.4 0 0 0 1.5 3.9 2.25 2.25 0 0 0 3-1.9l1.8 .6a4.3 4.3 0 0 1-5 3 4.3 4.3 0 0 1-3.3-4.8l.4-2.4zM131.3 266.3h2.1l3.7 9.6h-2.1l-.8-2.2h-3.7l-.8 2.2h-2.1zM132.3 268.6l1.3 3.5h-2.5zM138.2 266.3h3.6a4 4 0 0 1 4.4 4.4 4.2 4.2 0 0 1-4.4 5.2h-3.6zM140.2 267.9a4.5 4.5 0 0 1 3.3 .5 4.9 4.9 0 0 1-.2 5.5l-1 .3-2.1 .1zM147.9 266.3h7.1v1.6h-5.2v2.1h4.9v1.7h-4.9v2.6h5.4v1.6h-7.3zM156.8 266.3h2.9l1.7 6.5 1.7-6.5h2.9v9.6h-1.8v-7.5l-1.9 7.5h-1.9l-1.8-7.5v7.5h-1.8zM167.9 266.3h2v9.6h-2zM172.5 267.5a4.2 4.2 0 0 1 7.1 1.4l-1.9 .5a2.25 2.25 0 0 0-2.6-1.6 2.25 2.25 0 0 0-1.8 2.6 3.4 3.4 0 0 0 1.6 3.9 2.25 2.25 0 0 0 3-1.9l1.8 .6a4.3 4.3 0 0 1-5 3 4.3 4.3 0 0 1-3.4-4.8l.4-2.4zM185.9 267.5a4.2 4.2 0 0 1 7.1 1.4l-1.9 .5a2.25 2.25 0 0 0-2.7-1.6 2.25 2.25 0 0 0-1.7 2.6 3.4 3.4 0 0 0 1.6 3.9 2.25 2.25 0 0 0 3-1.9l1.8 .6a4.3 4.3 0 0 1-5 3 4.3 4.3 0 0 1-3.4-4.8l.4-2.4z"/>
<path d="M195.7 267.4a4.8 4.8 0 0 1 5.8-.6 4.8 4.8 0 0 1 2 5.5 4.7 4.7 0 0 1-5.8 3.6 4.7 4.7 0 0 1-3.3-5.8l.4-1.4zM197.1 268.6a2.67 2.67 0 0 1 3.1-.5 2.67 2.67 0 0 1 1.4 3 2.7 2.7 0 0 1-2.6 3.3 2.7 2.7 0 0 1-2.7-3.3l.3-1.7zM205.1 266.3h3.1a3.6 3.6 0 0 1 3.9 1.4 3.1 3.1 0 0 1-.1 3.4 3.1 3.1 0 0 1-3.2 1.2h-1.7v3.6h-2zM207.1 267.9a3.9 3.9 0 0 1 3.1 .5 1.44 1.44 0 0 1 0 1.7 1.44 1.44 0 0 1-1.5 .6h-1.6zM213.1 266.3h2.2l2.3 3.7 2.2-3.7h2.2l-3.5 5.6v4h-1.9v-4.1z"/>
</g>
<text font-size="10.1" x="357.2" y="247.2">SY-Draft</text>
<g font-size="9.8" fill="#000080">
<text x="344.5" y="265.1">Cylinder Mk2</text>
<text x="274.1" y="281.8">1:1,25</text>
</g>
<g font-size="5.6" fill="#000080">
<text x="250.3" y="26.9">N5</text>
<text x="277.2" y="24.4">N4</text>
<text x="177" y="32.1">N2</text>
<text x="267.3" y="125.5">NA1</text>
<text x="308" y="125.3">1</text>
<text x="246.6" y="126.7">N5</text>
<text x="285.7" y="127.1">N5</text>
<text x="101.4" y="137">N3</text>
<text x="133" y="137.5">2</text>
<text x="158.9" y="135.5">N6</text>
<text x="180.2" y="133.6">N2</text>
<text x="76.6" y="142.8">N1</text>
</g>
<g font-size="5.6">
<text x="11.9" y="200.2">Item Number</text>
<text x="42.4" y="200.2">Title</text>
<text x="120.9" y="200.2">Quantity</text>
<text x="139.5" y="200.2">Material</text>
<text x="11.9" y="209.8">1</text>
<text x="42.4" y="209.8">Motor mount</text>
<text x="127.1" y="209.8">1</text>
<text x="139.5" y="209.8">Polyethylene, low density</text>
<text x="11.9" y="219.1">2</text>
<text x="42.4" y="219.1">Moveable mount</text>
<text x="127.1" y="219.1">1</text>
<text x="139.5" y="219.1">Polyethylene, low density</text>
<text x="11.9" y="228.3">N1</text>
<text x="42.4" y="228.3">Rod 6h7x350</text>
<text x="126.7" y="228.3">2</text>
<text x="139.5" y="228.3">Stainless steel</text>
<text x="11.9" y="237.6">N2</text>
<text x="42.4" y="237.6">Rod flange 6h7</text>
<text x="126.7" y="237.6">2</text>
<text x="139.5" y="237.6">Stainless steel</text>
<text x="11.9" y="246.8">N3</text>
<text x="42.4" y="246.8">Trapezoidal Spindle M8x300.par</text>
<text x="127.1" y="246.8">1</text>
<text x="139.5" y="246.8">Stainless steel</text>
<text x="11.9" y="256.1">N4</text>
<text x="42.4" y="256.1">[NEMA 17] Stepper motor</text>
<text x="127.1" y="256.1">1</text>
<text x="139.5" y="256.1">Stainless steel</text>
<text x="11.9" y="265.3">N5</text>
<text x="42.4" y="265.3">[DIN 912] Cylinder Head Screw M3x10</text>
<text x="126" y="265.3">10</text>
<text x="139.5" y="265.3">Galvanized steel</text>
<text x="267.5" y="269.5">Sheet-Scale</text>
<text x="11.9" y="274.6">N6</text>
<text x="42.4" y="274.6">[DIN 103] Trapezoidal Thread Nut M8.par</text>
<text x="127.1" y="274.6">1</text>
<text x="139.5" y="274.6">Brass, yellow brass</text>
<text x="11.9" y="283.8">NA1</text>
<text x="42.4" y="283.8">Jaw Coupling 5x8</text>
<text x="127.1" y="283.8">1</text>
</g>
<g font-size="4.9">
<text x="290.1" y="240.5">NAME</text>
<text x="268.7" y="246.3">DRAWN</text>
<text x="268.7" y="252">CHECKED</text>
<text x="268.7" y="257.7">ENG APPR</text>
<text x="268.7" y="263.4">MGR APPR</text>
<text x="295.2" y="269.1">DATE</text>
</g>
<g font-size="4.9" fill="#000080">
<text x="290.9" y="246.3">Samuel Nösslböck</text>
<text x="290.6" y="275.3">15/12/2022</text>
</g>
<text font-size="4.8" x="333.3" y="284.8">A3</text>
<g font-size="4.1">
<text x="332" y="255.3">TITLE</text>
<text x="332.9" y="280.7">SIZE</text>
<text x="341.5" y="280.7">DWG NO</text>
</g>
</svg>
